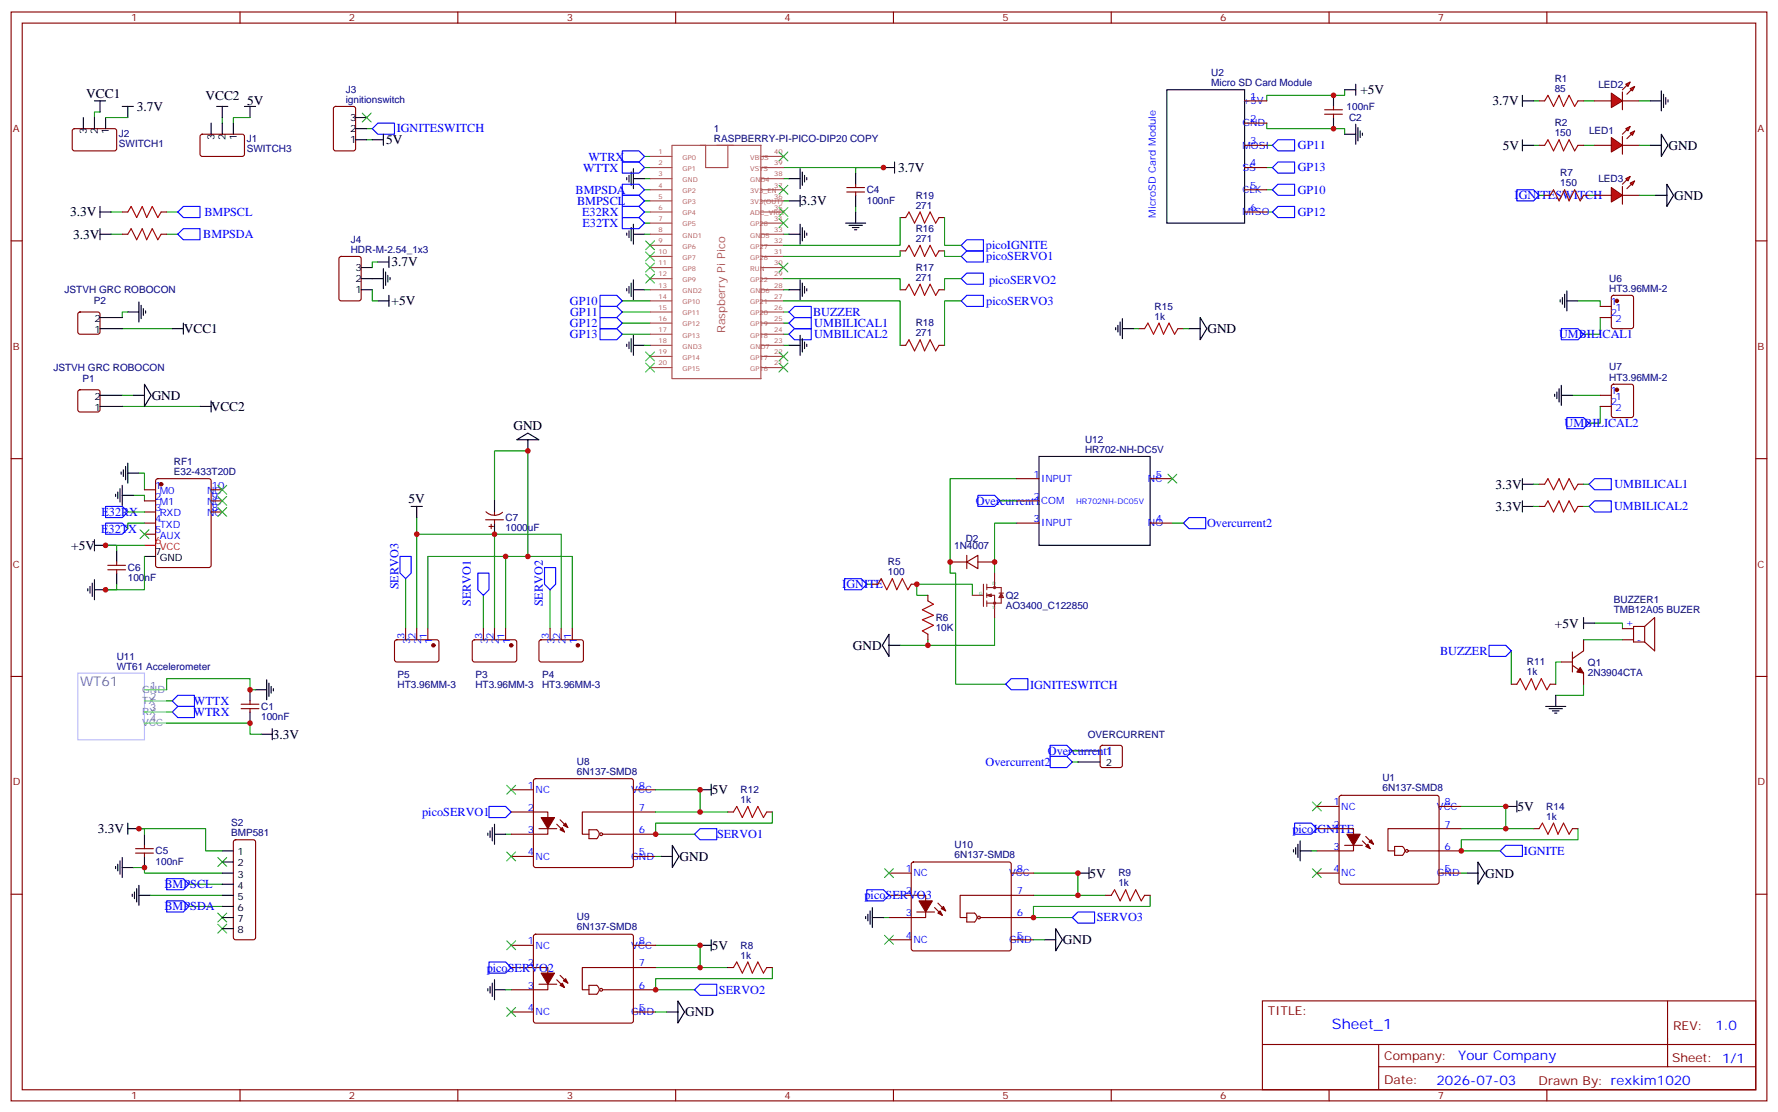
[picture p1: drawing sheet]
<svg xmlns="http://www.w3.org/2000/svg" width="564mm" height="353mm" viewBox="0 0 564 353" stroke-linecap="round" stroke-linejoin="round" font-family="sans-serif">
<g fill="none" stroke="#870000" stroke-width=".35">
<path d="M3.5 3.8h557.4v345.7h-557.4zM7.1 7.3h550.3v338.7h-550.3zM76.2 3.8v3.5M145.3 3.8v3.5M214.5 3.8v3.5M283.6 3.8v3.5M352.8 3.8v3.5M421.9 3.8v3.5M491.1 3.8v3.5M420.5 36.3h5.7M420.5 34.9h5.7M423.3 33.8v1.1"/>
<path d="M423.3 36.3v1M488.6 32h1.8M500.9 32h1.8M268.8 59.5h5.7M271.6 58.5v1M3.5 76.5h3.6M268.8 61h5.7M271.6 61v1M557.4 76.5h3.5M508 97.3h3.5M511.8 94l.4-.2h5.7l.6 .4 .1 9.4-.5 .7-5.9 .1-.6-.5-.1-9.4zM508 100.8h3.5"/>
<path d="M508 125.5h3.5M508 129h3.5M511.8 122.2l.4-.2h5.7l.6 .4 .1 9.5-.5 .6-5.9 .1-.6-.5-.1-9.4zM3.5 145.6h3.6M557.4 145.6h3.5M34.2 179.5h5.7M37 178.4v1.1M154.2 165h5.6M154.3 162.5a3.8 3.8 0 0 0 5.2 .1M155.2 167.1h1.4M155.9 166.4v1.5M157 162.6v1"/>
<path d="M157 165v1.1M301.6 178.4h5.3M306.9 178.4l3.5-2.1v4.3zM306.9 176.3v4.3M310.4 178.4h5.3M34.2 180.9h5.7M37 180.9v1.1M3.5 214.8h3.6M557.4 214.8h3.5M162.3 257.8h11.6v7.1h-11.6M162.3 250.8h7M169.6 247.4l.4-.2h30.4l.5 .2 .2 .5v26.8l-.3 .5-.4 .2h-30.4l-.5-.2-.2-.5v-26.8z"/>
<path d="M201.1 250.8h7M208.1 257.8h-23.2v7.1h2.1M162.3 271.9h7M171.1 263.1h5.6M176.7 261.7l2.5 2.5M177.8 260.3l2.5 2.4M187 263.5h2.4a1.68 1.68 0 0 1 0 2.8h-2.4zM191.2 264.9h16.9M201.1 271.9h7M3.5 283.9h3.6M557.4 283.9h3.5M400.8 317.8h156.6v28.2h-156.6z"/>
<path d="M529.4 317.8v20.9M400.8 331.6h156.5M437.7 338.7h119.6M437.7 331.6v14.1M76.2 346v3.5M145.3 346v3.5M214.5 346v3.5M283.6 346v3.5M352.8 346v3.5M421.9 346v3.5M491.1 346v3.5"/>
<circle cx="190.9" cy="264.9" r=".44"/>
</g>
<path d="M481.5 60.3h5.3l1.8 1.7-1.8 1.8h-5.3zM305.2 95.5l1.7-1.7h5.3v3.5h-5.3zM495.7 104.4h5.2l1.8 1.7-1.8 1.8h-5.2zM497.4 132.6h5.3l1.8 1.7-1.8 1.8h-5.3zM155.2 256h5.3l1.8 1.8-1.8 1.8h-5.3zM220.5 264.9l1.7-1.8h5.3v3.5h-5.3z" fill="none" stroke="#00f" stroke-width=".35"/>
<g fill="none" stroke="#000" stroke-width=".35">
<path d="M423.3 30.3v3.5M423.3 37.3v3.6M483.3 32h3.5M483.3 30.3v3.5M271.6 55v3.5M199 74v.7M199.7 73.3v2.1M200.4 72.2v4.3M201.1 71.2v6.3M201.1 74.4h3.5M268.5 70.8h6.3M269.5 71.5h4.3"/>
<path d="M270.6 72.2h2.1M271.3 73h.7M271.6 62v3.5M271.6 67.3v3.5M199 91.7v.7M199.7 90.9v2.2M200.4 89.9v4.2M201.1 88.8v6.4M201.1 92h3.5M199 109.3v.7M199.7 108.6v2.1M200.4 107.5v4.3"/>
<path d="M201.1 109.6h3.5M201.1 106.5v6.3M164 139.6l3.6-2.1 3.5 2.1zM167.6 139.6v3.6M157 159v3.6M37 174.9v3.5M157 166.1v3.5M37 182v3.5M222.2 250.8h3.6M225.8 249v3.5M154.9 264.5v.7M155.6 263.8v2.1"/>
<path d="M156.3 262.7v4.3M157 264.9h3.5M157 261.7v6.3M209.9 271.9h3.5M213.4 268.4l2.1 3.5-2.1 3.5z"/>
</g>
<g fill="none" stroke="#008700" stroke-width=".35">
<path d="M31.7 35.6h-1.7v1.7M70.6 37.3v1.8M402.2 39.1v1.8h24.7v1.7M426.9 28.5v1.8h-24.7v1.7M486.8 32h1.8M502.7 32h3.5M116.4 44.4h1.8M116.4 40.9h1.8M204.6 53.2h1.8M204.6 56.7h1.8M204.6 49.7h1.8M248.7 53.2h31.8h-8.9v1.8"/>
<path d="M248.7 56.7h1.8M402.2 53.2h1.7M402.2 46.1h1.7M486.8 46.1h1.8M502.7 46.1h3.5M35.3 67.3h3.5M35.3 74.4h3.5M52.9 67.3h3.5M52.9 74.4h3.5M204.6 60.3h1.8M204.6 67.3h1.8M204.6 63.8h1.8"/>
<path d="M204.6 70.8h1.8M248.7 63.8h1.8M248.7 74.4h1.8M271.6 65.5v1.8M402.2 60.3h1.7M402.2 67.3h1.7M488.6 62h1.8M504.5 62h1.7M520.3 62h5.3M40.6 99.1h-1.8v1.7M248.7 92h1.8M248.7 99.1h1.8"/>
<path d="M500.9 95.5h7.1v1.8M38.8 104.4h15.9M248.7 109.6h1.8M248.7 106.1h1.8M248.7 102.6h1.8M508 100.8v5.3h-5.3M38.8 129h24.7M499.2 125.5h8.8M508 129v5.3h-3.5M42.3 157.3h3.6v1.7M44.1 150.2h1.8v5.3M157 159v-15.8h10.6v33.5h14.1v22.9"/>
<path d="M33.5 173.1h3.5v1.8M132.3 164.3v5.3M157 169.6h-24.7v30M160.5 176.7h-24.7v22.9M167.6 176.7h-7.1v22.9M37 185.5v1.8h-3.5M157 199.6v-30h21.2v30M275.2 185.5h1.7M291 185.5v3.5h3.6M506.2 197.8h8.9v1.8M294.6 203.1v1.8M479.8 206.7v10.5"/>
<path d="M495.7 210.2h-1.8v7M502.7 217.2v3.6h-8.8M160.5 264.9h1.8"/>
</g>
<g fill="#870000" stroke="#870000" stroke-width=".35">
<path d="M171.8 259.6h4.2l-2.1 3.5z"/>
<path d="M178.9 262l.7-.7 .7 1.4z"/>
<path d="M177.8 263.5l.7-.8 .7 1.5z"/>
<circle cx="513.3" cy="123.8" r=".53"/>
<circle cx="513.3" cy="95.5" r=".53"/>
</g>
<path d="M490.4 32l1-1.7 1.8 3.5 1.7-3.5 1.5 3.5 1.7-3.5 1.8 3.5 1-1.8" fill="none" stroke="#a10000" stroke-width=".35"/>
<g fill="#f00" stroke="#870000" stroke-width=".35">
<path d="M511.5 29.6l3.6 2.4-3.6 2.1z"/>
<path d="M515.1 29.2v5.7z"/>
</g>
<g fill="#870000" stroke="#870000" stroke-width=".35">
<path d="M515.1 28.5l1.4-1.4z"/>
<path d="M516.5 29.9l1.4-1.4z"/>
</g>
<g fill="#f00" stroke="#870000" stroke-width=".35">
<path d="M516.1 26.7l1.4-.7-.7 1.4z"/>
<path d="M517.5 28.2l1.4-.8-.7 1.5z"/>
</g>
<path d="M506.2 32h5.3M515.1 32h5.2M488.6 46.1h1.8M500.9 46.1h1.8" fill="none" stroke="#870000" stroke-width=".35"/>
<path d="M490.4 46.1l1-1.7 1.8 3.5 1.7-3.5 1.5 3.5 1.7-3.5 1.8 3.5 1-1.8" fill="none" stroke="#a10000" stroke-width=".35"/>
<path d="M483.3 46.1h3.5M483.3 44.4v3.5" fill="none" stroke="#000" stroke-width=".35"/>
<g fill="#f00" stroke="#870000" stroke-width=".35">
<path d="M511.5 43.7l3.6 2.4-3.6 2.2z"/>
<path d="M515.1 43.3v5.7z"/>
</g>
<g fill="#870000" stroke="#870000" stroke-width=".35">
<path d="M516.5 41.2l-1.4 1.4z"/>
<path d="M516.5 44l1.4-1.4z"/>
</g>
<g fill="#f00" stroke="#870000" stroke-width=".35">
<path d="M516.1 40.9l1.4-.8-.7 1.5z"/>
<path d="M517.5 42.3l1.4-.7-.7 1.4z"/>
</g>
<g fill="none" stroke="#870000" stroke-width=".35">
<path d="M106.1 34l.4-.2h5.7l.6 .4 .1 13-.5 .7h-5.9l-.6-.5-.1-12.9zM395.1 32h7.1M395.1 39.1h7.1M23.2 41.1l.4-.2h13l.4 .7v5.9l-.7 .4-12.9-.1-.5-.6v-5.6zM63.7 42.8l.5-.2 13 .1 .4 .6-.1 5.9-.6 .5-13-.1-.4-.6v-5.7zM395.1 46.1h7.1M395.1 53.2h7.1M506.2 46.1h5.3M515.1 46.1h5.2M38.8 74.4h1.8M38.8 67.3h1.8M51.2 74.4h1.7"/>
<path d="M51.2 67.3h1.7M395.1 67.3h7.1M395.1 60.3h7.1M490.4 62h1.7M502.7 62h1.8M24.9 99.3l.5-.2h5.6l.5 .2 .2 .5v5.6l-.2 .5-.5 .2h-5.6l-.5-.2-.2-.5v-5.6zM24.9 124l.5-.2h5.6l.5 .2 .2 .5v5.6l-.2 .5-.5 .2h-5.6l-.5-.2-.2-.5v-5.6zM45.9 155.5h3.5M45.9 159h3.5M49.6 152.2l.5-.2h16.2l.7 .4v27.1l-.4 .6-16.5 .1-.7-.5v-27zM67 155.5h3.6M67 159h3.6"/>
<path d="M45.9 162.6h3.5M45.9 166.1h3.5M45.9 169.6h3.5M67 162.6h3.6M276.9 185.5h1.8M289.3 185.5h1.7M294.6 189v1.8M294.6 201.4v1.7"/>
</g>
<g fill="none" stroke="#00f" stroke-width=".35">
<path d="M118.2 40.9l1.7-1.8h5.3v3.5h-5.3zM197.6 47.9h5.2l1.8 1.8-1.8 1.7h-5.2zM197.6 51.4h5.2l1.8 1.8-1.8 1.8h-5.2zM197.6 58.5h5.2l1.8 1.8-1.8 1.7h-5.2zM405.7 44.4h5.3v3.5h-5.3l-1.8-1.8zM405.7 51.4h5.3v3.6h-5.3l-1.8-1.8zM56.4 67.3l1.8-1.8h5.3v3.6h-5.3zM58.2 72.6h5.3v3.5h-5.3l-1.8-1.7zM197.6 62h5.2l1.8 1.8-1.8 1.7h-5.2zM197.6 65.5h5.2l1.8 1.8-1.8 1.8h-5.2zM197.6 69.1h5.2l1.8 1.7-1.8 1.8h-5.2zM306.9 76.1h5.3v3.6h-5.3l-1.7-1.8z"/>
<path d="M306.9 79.7h5.3v3.5h-5.3l-1.7-1.8zM403.9 67.3l1.8-1.8h5.3v3.6h-5.3zM403.9 60.3l1.8-1.8h5.3v3.5h-5.3zM190.5 93.8h5.3l1.8 1.7-1.8 1.8h-5.3zM190.5 97.3h5.3l1.8 1.8-1.8 1.7h-5.3zM250.5 99.1l1.7-1.8h5.3v3.5h-5.3zM190.5 100.8h5.3l1.8 1.8-1.8 1.8h-5.3zM190.5 104.4h5.3l1.8 1.7-1.8 1.8h-5.3zM250.5 106.1l1.7-1.7h5.3v3.5h-5.3zM250.5 102.6l1.7-1.8h5.3v3.6h-5.3zM310.4 157.3h5.3l1.8 1.7-1.8 1.8h-5.3zM33.5 160.8h5.3l1.8 1.8-1.8 1.7h-5.3z"/>
<path d="M33.5 166.1h5.3l1.8 1.8-1.8 1.7h-5.3zM127 176.7h3.5v5.3l-1.7 1.7-1.8-1.7zM377.5 164.3h5.3v3.6h-5.3l-1.8-1.8zM151.7 182h3.5v5.3l-1.7 1.7-1.8-1.7zM172.9 180.2h3.5v5.3l-1.8 1.8-1.7-1.8zM268.1 183.7h5.3l1.8 1.8-1.8 1.8h-5.3zM319.3 217.2l1.7-1.7h5.3v3.5h-5.3z"/>
</g>
<g fill="none" stroke="#008700" stroke-width=".35">
<path d="M33.5 37.3h7.1M79.4 37.3h-5.3v1.8M197.6 95.5h8.8M197.6 99.1h8.8M197.6 102.6h8.8M197.6 106.1h8.8M322.8 152h-21.2v30h1.8v35.2h15.9M33.5 173.1h12.4M40.6 162.6h5.3M45.9 176.7v10.6h-12.4M45.9 166.1h-5.3v1.8M322.8 166.1h-7.1v15.9"/>
<path d="M128.8 183.7v15.9M153.5 189v10.6M174.6 187.3v12.3M291 185.5h17.7v3.5M315.7 196.1v8.8h-29.9"/>
</g>
<g fill="none" stroke="#000" stroke-width=".35">
<path d="M26.5 37.3v3.6M30 32h3.5M30 37.3v3.6M31.7 32v3.6M33.5 37.3v3.6M38.8 33.8h3.5M40.6 33.8v3.5M67 39.1v3.5M68.8 33.8h3.5M70.6 33.8v3.5M70.6 39.1v3.5M74.1 39.1v3.5"/>
<path d="M77.6 33.8h3.5M79.4 33.8v3.5M112.9 37.3h3.5M370.4 28.5h24.7v42.3h-24.7zM426.9 28.5h3.5M430.4 26.7v3.6M112.9 44.4h3.5M112.9 40.9h3.5M199 56.4v.7M199.7 55.7v2.1M200.4 54.6v4.2M201.1 56.7h3.5"/>
<path d="M201.1 53.6v6.3M250.5 56.7h3.5M254 53.6v6.3M254.7 54.6v4.2M255.4 55.7v2.1M256.1 56.4v.7M280.5 53.2h3.5M284 51.4v3.6M31.7 65.5v3.6M31.7 72.6v3.5M31.7 74.4h3.6M31.7 67.3h3.6"/>
<path d="M250.5 74.4h3.5M250.5 63.8h3.5M254 62v3.5M254 71.2v6.3M254.7 72.2v4.3M255.4 73.3v2.1M256.1 74v.7M40.6 99.1h3.5M44.1 95.9v6.3M44.8 96.9v4.3M45.5 98v2.1M46.2 98.7v.7"/>
<path d="M250.5 92h3.5M254 88.8v6.4M254.7 89.9v4.2M255.4 90.9v2.2M256.1 91.7v.7M31.7 104.4h7.1M31.7 100.8h7.1M54.7 104.4h3.5M58.2 102.6v3.5M250.5 109.6h3.5M254 106.5v6.3M254.7 107.5v4.3"/>
<path d="M255.4 108.6v2.1M256.1 109.3v.7M31.7 129h7.1M31.7 125.5h7.1M63.5 129h3.5M67 127.3v3.5M36.7 156.9v.7M37.4 156.2v2.1M38.1 155.2v4.2M38.5 149.9v.7M38.8 157.3h3.5M38.8 154.1v6.3"/>
<path d="M39.2 149.2v2.1M39.9 148.1v4.2M40.6 147v6.4M40.6 150.2h3.5M30 171.4v3.5M30 173.1h3.5M45.9 176.7h3.5M130.5 160.8h3.6M132.3 160.8v3.5M27.9 186.9v.7M28.6 186.2v2.1M29.3 185.1v4.3"/>
<path d="M30 184.1v6.3M30 187.3h3.5"/>
</g>
<circle cx="51.2" cy="153.7" r=".53" fill="#870000" stroke="#870000" stroke-width=".35"/>
<path d="M45.9 173.1h3.5" fill="none" stroke="#f00" stroke-width=".35"/>
<g fill="none" stroke="#a64a4a" stroke-width=".35">
<path d="M206.4 49.7h6.9M206.4 53.2h6.9M206.4 56.7h6.9M213.3 46.1v74.1M213.4 46.1h28.3M224 46.1v7.1h7.1v-7.1M241.5 46.1v74.1M241.8 49.7h6.9M241.8 53.2h6.9M241.8 56.7h6.9M206.4 60.3h6.9M206.4 63.8h6.9"/>
<path d="M206.4 67.3h6.9M206.4 70.8h6.9M206.4 77.9h6.9M206.4 74.4h6.9M241.8 60.3h6.9M241.8 63.8h6.9M241.8 67.3h6.9M241.8 70.8h6.9M241.8 77.9h6.9M241.8 74.4h6.9M206.4 81.4h6.9M206.4 84.9h6.9"/>
<path d="M206.4 88.5h6.9M206.4 92h6.9M206.4 95.5h6.9M206.4 99.1h6.9M241.8 81.4h6.9M241.8 84.9h6.9M241.8 88.5h6.9M241.8 92h6.9M241.8 95.5h6.9M241.8 99.1h6.9M206.4 102.6h6.9M206.4 106.1h6.9"/>
<path d="M206.4 109.6h6.9M206.4 113.2h6.9M206.4 116.7h6.9M241.8 102.6h6.9M241.8 106.1h6.9M241.8 109.6h6.9M241.8 113.2h6.9M241.8 116.7h6.9M213.4 120.2h28.3"/>
</g>
<path d="M40.6 74.4l1-1.8 1.8 3.5 1.8-3.5 1.4 3.5 1.7-3.5 1.8 3.5 1.1-1.7M40.6 67.3l1-1.8 1.8 3.6 1.8-3.6 1.4 3.6 1.7-3.6 1.8 3.6 1.1-1.8M492.1 62l1.1-1.7 1.7 3.5 1.8-3.5 1.4 3.5 1.8-3.5 1.7 3.5 1.1-1.8M278.7 185.5l1.1-1.8 1.7 3.6 1.8-3.6 1.4 3.6 1.8-3.6 1.7 3.6 1.1-1.8M294.6 190.8l1.7 1-3.5 1.8 3.5 1.8-3.5 1.4 3.5 1.7-3.5 1.8 1.8 1.1" fill="none" stroke="#a10000" stroke-width=".35"/>
<g fill="none" stroke="#8c2424" stroke-width=".35">
<path d="M308.7 189h3.5M312.2 185.5v7M313.3 186.5h4.6v2.5M313.3 189h2.4v7.1M313.3 185.5v1.8M313.3 188.3v1.4M313.3 190.8v1.7M313.3 189l1.4 .4M314 189l.7 .4M314.7 188.7l-1.4 .3M314.7 188.7v.7M314.7 188.7l-1.1 .3 1.1 .4"/>
<path d="M315.7 182v4.5M317.1 188.3h1.5M317.9 189.4v2.1h-4.6M317.9 188.3l.7 1.4h-1.5zM317.9 189l.3 .7M317.9 189l-.4 .7M317.9 189l.3 .4M317.9 189l-.4 .4"/>
<circle cx="315.7" cy="186.5" r=".35"/>
<circle cx="315.7" cy="191.5" r=".35"/>
</g>
<g fill="#f00" stroke="#870000" stroke-width=".35">
<path d="M511.5 59.5l3.6 2.5-3.6 2.1z"/>
<path d="M515.1 59.2v5.6z"/>
</g>
<g fill="#870000" stroke="#870000" stroke-width=".35">
<path d="M516.5 57.1l-1.4 1.4z"/>
<path d="M516.5 59.9l1.4-1.4z"/>
</g>
<g fill="#f00" stroke="#870000" stroke-width=".35">
<path d="M516.1 56.7l1.4-.7-.7 1.4z"/>
<path d="M517.5 58.1l1.4-.7-.7 1.4z"/>
</g>
<g fill="none" stroke="#870000" stroke-width=".35">
<path d="M285.8 79.7h1.7M285.8 69.1h1.7M298.1 79.7h1.8M298.1 69.1h1.8M506.2 62h5.3M515.1 62h5.2M107.8 81.6l.5-.2h5.6l.7 .5 .1 12.9-.5 .7h-5.9l-.6-.4-.1-13zM285.8 92h1.7M298.1 92h1.8M285.8 109.6h1.7M298.1 109.6h1.8M361.6 104.4h1.8"/>
<path d="M373.9 104.4h1.8M322.8 152h7M322.8 159h7M365.1 152h7.1M488.6 153.7h1.8M500.9 153.7h1.8M322.8 166.1h7M365.1 166.1h7.1M488.6 160.8h1.8M500.9 160.8h1.8M128.8 199.6v3.5M132.3 199.6v3.5"/>
<path d="M135.8 199.6v3.5M153.5 199.6v3.5M157 199.6v3.5M160.5 199.6v3.5M174.6 199.6v3.5M178.2 199.6v3.5M181.7 199.6v3.5M515.1 199.6h3.5M522.1 198.9l3.2-2.8v10.6l-3.2-2.9M522.1 198.9v4.9M522.1 198.9h-3.5v4.9h3.5M125.5 203.3l.4-.2 13 .1 .4 .6v6l-.7 .4-12.9-.1-.5-.6v-5.7z"/>
<path d="M150.2 203.3l.4-.2 13 .1 .4 .6v6l-.7 .4-12.9-.1-.5-.6v-5.7zM171.3 203.3l.5-.2 13 .1 .4 .6-.1 6-.6 .4-13-.1-.4-.6v-5.7zM479.8 217.2h1.7M492.1 217.2h1.8M495.7 210.2h3.5M499.2 211.2l3.5 2.5v3.5M499.2 207v6.4M502.7 203.1v3.6l-3.5 2.4M515.1 203.1h3.5M76.6 225h5.6M76.6 223.6h5.6M79.4 222.5v1.1"/>
<path d="M79.4 225v1.1M349.5 236.8l.5-.2h5.6l.5 .2 .2 .5v5.7l-.2 .5-.5 .2h-5.6l-.5-.2-.3-.5v-5.7zM231.1 257.8h1.7M243.4 257.8h1.8M418 256h7.1M425.3 252.7l.5-.2h30.3l.5 .2 .2 .5v26.8l-.2 .5-.5 .2h-30.3l-.5-.2-.2-.5v-26.8zM456.8 256h7.1M43 270.9h5.7M43 269.5h5.7M45.9 268.4v1.1M45.9 270.9v1M74.3 266.8l.5-.2h5.6l.5 .2 .2 .5v30.4l-.2 .5-.5 .2h-5.6l-.5-.3-.2-.4v-30.4z"/>
<path d="M282.2 277.2h7.1M289.5 273.9l.5-.2h30.3l.5 .2 .2 .5v26.8l-.2 .5-.5 .2h-30.3l-.5-.2-.2-.5v-26.8zM321 277.2h7.1M418 263.1h11.7v7.1h-11.7M418 277.2h7.1M426.9 268.4h5.6M432.5 267l2.5 2.5M433.6 265.6l2.4 2.4M442.7 268.7h2.5a1.68 1.68 0 0 1 0 2.9h-2.5zM447 270.2h16.9M456.8 277.2h7.1M463.9 263.1h-23.3v7.1h2.1"/>
<path d="M486.8 263.1h1.8M499.2 263.1h1.7M169.6 296.8l.4-.2h30.4l.5 .2 .2 .5v26.8l-.3 .5-.4 .2h-30.4l-.5-.2-.2-.5v-26.8zM282.2 284.3h11.7v7h-11.7M282.2 298.4h7.1M291 289.6h5.7M296.7 288.1l2.5 2.5M297.7 286.7l2.5 2.5M306.9 289.9h2.5a1.68 1.68 0 0 1 0 2.8h-2.5zM311.1 291.3h17M321 298.4h7.1M328.1 284.3h-23.3v7h2.1"/>
<path d="M351 284.3h1.8M363.4 284.3h1.7M162.3 307.2h11.6v7.1h-11.6M162.3 300.1h7M171.1 312.5h5.6M176.7 311.1l2.5 2.4M177.8 309.7l2.5 2.4M187 312.8h2.4a1.68 1.68 0 0 1 0 2.9h-2.4zM191.2 314.3h16.9M201.1 300.1h7M208.1 307.2h-23.2v7.1h2.1M231.1 307.2h1.7"/>
<path d="M243.4 307.2h1.8M162.3 321.3h7M201.1 321.3h7"/>
<circle cx="446.6" cy="270.2" r=".44"/>
<circle cx="310.8" cy="291.3" r=".44"/>
<circle cx="190.9" cy="314.3" r=".44"/>
</g>
<g fill="none" stroke="#000" stroke-width=".35">
<path d="M430.4 39.4v6.4M523.9 32h3.5M527.4 28.9v6.3M528.1 29.9v4.2M528.8 31v2.1M529.5 31.7v.7M118.2 44.4h3.5M121.7 42.6v3.5M426.9 42.6h3.5M431.1 40.5v4.2M431.8 41.6v2.1M432.5 42.3v.7"/>
<path d="M523.9 46.1h3.5M527.4 42.6l2.1 3.5-2.1 3.6zM529.2 58.5l2.1 3.5-2.1 3.5zM525.6 62h3.6M114.7 84.9h3.5M114.7 92h3.5M114.7 88.5h7M119.9 95.5h3.6M119.9 83.2h3.6M121.7 85.3v6.4M122.4 86.4v4.2M123.1 87.4v2.1"/>
<path d="M123.5 81.4v3.5M123.5 93.8v3.5M123.8 88.1v.7M495.3 95.2v.7M496 94.5v2.1M496.7 93.4v4.2M497.4 95.5h3.5M497.4 92.4v6.3M354.2 104v.7M354.9 103.3v2.1M355.6 102.2v4.3M356.3 104.4h3.5"/>
<path d="M356.3 101.2v6.3M377.5 104.4h3.5M381 100.8l2.1 3.6-2.1 3.5zM42.3 125.5h3.6M45.9 122l2.1 3.5-2.1 3.5zM493.5 125.2v.7M494.2 124.5v2.1M494.9 123.4v4.2M495.7 125.5h3.5M495.7 122.3v6.4M329.8 144.9h35.3v28.2h-35.3zM483.3 153.7h3.5"/>
<path d="M483.3 152v3.5M483.3 159v3.6M483.3 160.8h3.5M502.7 197.8h3.5M502.7 196.1v3.5M79.4 219v3.5M81.1 219h3.6M84.7 215.8v6.4M85.4 216.9v4.2M86.1 217.9v2.2M86.8 218.7v.7M282.2 201.4v7l-2.1-3.5z"/>
<path d="M282.2 204.9h3.6M79.4 226.1v3.5M82.9 233.1h3.5M86.4 231.4v3.5M342.2 238.4h7M490.7 224.3h6.4M491.8 225h4.2M492.8 225.7h2.1M493.5 226.4h.7M493.9 220.8v3.5M342.2 241.9h7M478 256h3.5"/>
<path d="M481.5 254.3v3.5M36.7 275.1v.7M37.4 274.4v2.1M38.1 273.3v4.3M38.8 275.4h3.5M38.8 272.3v6.3M40.6 263.1h3.5M40.6 261.3v3.6M45.9 264.9v3.5M45.9 271.9v3.5M70.6 277.2h3.5M70.6 270.2h3.5"/>
<path d="M70.6 273.7h3.5M342.2 277.2h3.5M345.7 275.4v3.6M410.6 269.8v.7M411.3 269.1v2.1M412 268v4.3M412.7 270.2h3.6M412.7 267v6.3M465.7 277.2h3.5M469.2 273.7l2.1 3.5-2.1 3.5zM42 283.9v.7M42.7 283.2v2.1"/>
<path d="M43.4 282.2v4.2M44.1 284.3h3.5M44.1 281.1v6.3M70.6 284.3h3.5M70.6 280.7h3.5M70.6 287.8h3.5M70.6 291.3h3.5M70.6 294.9h3.5M225.8 298.4v3.5M274.8 291v.7M275.5 290.3v2.1M276.2 289.2v4.2"/>
<path d="M276.9 291.3h3.6M276.9 288.1v6.4M331.6 298.4h3.5M335.1 294.9l2.2 3.5-2.2 3.5zM154.9 313.9v.7M155.6 313.2v2.1M156.3 312.1v4.3M157 314.3h3.5M157 311.1v6.3M215.2 317.8l2.1 3.5-2.1 3.5zM222.2 300.1h3.6M211.7 321.3h3.5"/>
</g>
<g fill="#870000" stroke="#870000" stroke-width=".35">
<path d="M501.6 211.9l1.1 1.8-2.1-.3z"/>
<path d="M171.8 309h4.2l-2.1 3.5z"/>
<path d="M178.9 311.4l.7-.7 .7 1.4z"/>
<path d="M177.8 312.8l.7-.7 .7 1.4z"/>
<path d="M291.7 286h4.3l-2.1 3.6z"/>
<path d="M298.8 288.5l.7-.7 .7 1.4z"/>
<path d="M297.7 289.9l.7-.7 .8 1.4z"/>
<path d="M427.6 264.9h4.2l-2.1 3.5z"/>
<path d="M435.3 266.6l.7 1.4-1.4-.7z"/>
<path d="M433.6 268.7l.7-.7 .7 1.5z"/>
<circle cx="162.3" cy="204.9" r=".53"/>
<circle cx="183.4" cy="204.9" r=".53"/>
<circle cx="137.6" cy="204.9" r=".53"/>
</g>
<g fill="none" stroke="#008700" stroke-width=".35">
<path d="M520.3 32h3.6M520.3 46.1h3.6M204.6 74.4h1.8M285.8 79.7v1.7h-37.1M285.8 69.1v8.8h-37.1M299.9 79.7v1.7h5.3M299.9 69.1v8.8h5.3M118.2 92v3.5h1.7M119.9 83.2h-1.7v1.7M204.6 92h1.8M248.7 88.5h37.1v3.5M248.7 95.5h37.1v14.1"/>
<path d="M305.2 88.5h-5.3v3.5M305.2 95.5h-5.3v14.1M204.6 109.6h1.8M359.8 104.4h1.8M375.7 104.4h1.8M38.8 125.5h3.5M317.5 159h5.3M486.8 153.7h1.8M502.7 153.7h1.8M372.2 166.1h3.5M486.8 160.8h1.8M502.7 160.8h1.8"/>
<path d="M52.9 219v-3.5h26.5v3.5h1.7M502.7 203.1h12.4M52.9 229.6h26.5v3.5h3.5M52.9 222.5h1.8M52.9 226.1h1.8M340.4 238.4h1.8M208.1 250.8h14.1v7h-14.1M222.2 257.8h8.9M245.2 257.8v3.5h-37.1v3.6h12.4M340.4 241.9h1.8M463.9 256h14.1v7.1h-14.1M42.3 275.4h3.6v1.8h24.7"/>
<path d="M45.9 264.9v-1.8h-1.8h21.2v7.1h5.3M208.1 271.9h1.8M328.1 277.2h14.1v7.1h-14.1M416.3 270.2h1.7M463.9 277.2h1.8M478 263.1h8.8M500.9 263.1v3.5h-37v3.6h12.3M47.6 284.3h23M60 287.8h10.6M60 280.7h10.6M280.5 291.3h1.7M328.1 298.4h3.5"/>
<path d="M342.2 284.3h8.8M365.1 284.3v3.5h-37v3.5h12.3M160.5 314.3h1.8M208.1 300.1h14.1v7.1h-14.1M222.2 307.2h8.9M245.2 307.2v3.5h-37.1v3.6h12.4M208.1 321.3h3.6"/>
</g>
<path d="M287.5 79.7l1.1-1.8 1.7 3.5 1.8-3.5 1.4 3.5 1.8-3.5 1.7 3.5 1.1-1.7M287.5 69.1l1.1-1.8 1.7 3.5 1.8-3.5 1.4 3.5 1.8-3.5 1.7 3.5 1.1-1.7M287.5 92l1.1-1.8 1.7 3.6 1.8-3.6 1.4 3.6 1.8-3.6 1.7 3.6 1.1-1.8M287.5 109.6l1.1-1.7 1.7 3.5 1.8-3.5 1.4 3.5 1.8-3.5 1.7 3.5 1.1-1.8M363.4 104.4l1-1.8 1.8 3.5 1.7-3.5 1.5 3.5 1.7-3.5 1.8 3.5 1-1.7M490.4 153.7l1-1.7 1.8 3.5 1.7-3.5 1.5 3.5 1.7-3.5 1.8 3.5 1-1.8M490.4 160.8l1-1.8 1.8 3.6 1.7-3.6 1.5 3.6 1.7-3.6 1.8 3.6 1-1.8M481.5 217.2l1.1-1.7 1.8 3.5 1.7-3.5 1.4 3.5 1.8-3.5 1.8 3.5 1-1.8M232.8 257.8l1.1-1.8 1.8 3.6 1.7-3.6 1.4 3.6 1.8-3.6 1.8 3.6 1-1.8M488.6 263.1l1.1-1.8 1.7 3.6 1.8-3.6 1.4 3.6 1.8-3.6 1.7 3.6 1.1-1.8M352.8 284.3l1-1.8 1.8 3.5 1.8-3.5 1.4 3.5 1.7-3.5 1.8 3.5 1.1-1.7M232.8 307.2l1.1-1.8 1.8 3.6 1.7-3.6 1.4 3.6 1.8-3.6 1.8 3.6 1-1.8" fill="none" stroke="#a10000" stroke-width=".35"/>
<g fill="none" stroke="#00f" stroke-width=".35">
<path d="M305.2 88.5l1.7-1.8h5.3v3.5h-5.3zM504.5 153.7l1.7-1.7h5.3v3.5h-5.3zM504.5 160.8l1.7-1.8h5.3v3.6h-5.3zM472.7 204.9h5.3l1.8 1.8-1.8 1.7h-5.3zM54.7 226.1l1.7-1.8h5.3v3.5h-5.3zM54.7 222.5l1.7-1.7h5.3v3.5h-5.3zM333.4 236.6h5.3l1.7 1.8-1.7 1.8h-5.3zM333.4 240.2h5.3l1.7 1.7-1.7 1.8h-5.3zM52.9 279h5.3l1.8 1.7-1.8 1.8h-5.3zM411 261.3h5.3l1.7 1.8-1.7 1.8h-5.3zM476.2 270.2l1.8-1.8h5.3v3.5h-5.3zM52.9 286h5.3l1.8 1.8-1.8 1.8h-5.3z"/>
<path d="M275.2 282.5h5.3l1.7 1.8-1.7 1.7h-5.3zM342.2 289.6h5.3v3.5h-5.3l-1.8-1.8zM155.2 305.4h5.3l1.8 1.8-1.8 1.8h-5.3zM222.2 312.5h5.3v3.5h-5.3l-1.7-1.7z"/>
</g>
<g fill="none" stroke="#3c3" stroke-width=".35">
<path d="M115 35.9l2.8 2.8M117.8 35.9l-2.8 2.8M247.3 48.3l2.8 2.8M247.3 58.8l2.8 2.9M250.1 48.3l-2.8 2.8M250.1 58.8l-2.8 2.9M205 76.5l2.8 2.8M207.8 76.5l-2.8 2.8M247.3 69.4l2.8 2.8M247.3 65.9l2.8 2.8M250.1 69.4l-2.8 2.8M250.1 65.9l-2.8 2.8"/>
<path d="M205 83.5l2.8 2.9M205 87.1l2.8 2.8M205 80l2.8 2.8M207.8 83.5l-2.8 2.9M207.8 87.1l-2.8 2.8M207.8 80l-2.8 2.8M247.3 83.5l2.8 2.9M250.1 83.5l-2.8 2.9M205 111.8l2.8 2.8M205 115.3l2.8 2.8M207.8 111.8l-2.8 2.8M207.8 115.3l-2.8 2.8"/>
<path d="M247.3 111.8l2.8 2.8M247.3 115.3l2.8 2.8M250.1 111.8l-2.8 2.8M250.1 115.3l-2.8 2.8M69.1 157.6l2.9 2.8M69.1 154.1l2.9 2.8M72 157.6l-2.9 2.8M72 154.1l-2.9 2.8M370.8 150.6l2.8 2.8M373.6 150.6l-2.8 2.8M44.4 168.2l2.9 2.8M47.3 168.2l-2.9 2.8"/>
<path d="M69.1 161.1l2.9 2.9M72 161.1l-2.9 2.9M160.9 249.3l2.8 2.9M163.7 249.3l-2.8 2.9M416.6 254.6l2.9 2.9M419.5 254.6l-2.9 2.9M69.1 272.3l2.9 2.8M72 272.3l-2.9 2.8M160.9 270.5l2.8 2.8M163.7 270.5l-2.8 2.8M280.8 275.8l2.8 2.8M283.6 275.8l-2.8 2.8"/>
<path d="M416.6 275.8l2.9 2.8M419.5 275.8l-2.9 2.8M69.1 293.4l2.9 2.9M69.1 289.9l2.9 2.8M72 289.9l-2.9 2.8M72 293.4l-2.9 2.9M160.9 298.7l2.8 2.9M163.7 298.7l-2.8 2.9M280.8 297l2.8 2.8M283.6 297l-2.8 2.8M160.9 319.9l2.8 2.8M163.7 319.9l-2.8 2.8"/>
</g>
<path d="M24.7 213.7h21.2v21.2h-21.2z" fill="none" stroke="#8ce8fc" stroke-width=".35"/>
<path d="M45.9 219h7M45.9 229.6h7M45.9 226.1h7M45.9 222.5h7" fill="none" stroke="#4ffa78" stroke-width=".35"/>
<g fill="#c00">
<circle cx="167.6" cy="143.2" r=".88"/>
<circle cx="132.3" cy="169.6" r=".88"/>
<circle cx="157" cy="169.6" r=".88"/>
<circle cx="160.5" cy="176.7" r=".88"/>
<circle cx="167.6" cy="176.7" r=".88"/>
<circle cx="423.3" cy="30.3" r=".88"/>
<circle cx="423.3" cy="40.9" r=".88"/>
<circle cx="280.5" cy="53.2" r=".88"/>
<circle cx="291" cy="185.5" r=".88"/>
<circle cx="33.5" cy="173.1" r=".88"/>
<circle cx="33.5" cy="187.3" r=".88"/>
<circle cx="222.3" cy="250.8" r=".88"/>
<circle cx="222.3" cy="257.8" r=".88"/>
<circle cx="208.1" cy="264.9" r=".88"/>
<circle cx="208.1" cy="314.3" r=".88"/>
<circle cx="222.3" cy="307.2" r=".88"/>
<circle cx="222.3" cy="300.1" r=".88"/>
<circle cx="328.1" cy="291.3" r=".88"/>
<circle cx="342.2" cy="284.3" r=".88"/>
<circle cx="342.2" cy="277.2" r=".88"/>
<circle cx="79.4" cy="219" r=".88"/>
<circle cx="294.6" cy="204.9" r=".88"/>
<circle cx="79.4" cy="229.6" r=".88"/>
<circle cx="478" cy="256" r=".88"/>
<circle cx="478" cy="263.1" r=".88"/>
<circle cx="463.9" cy="270.2" r=".88"/>
<circle cx="315.7" cy="178.4" r=".88"/>
<circle cx="301.6" cy="178.4" r=".88"/>
<circle cx="45.9" cy="275.4" r=".88"/>
<circle cx="44.1" cy="263.1" r=".88"/>
</g>
<text font-size="4.6" fill="#00f" x="422.8" y="326.8">Sheet_1</text>
<g font-size="4.2">
<text x="431.9" y="29.9">+5V</text>
<text x="27.4" y="31">VCC1</text>
<text x="43.4" y="35.2">3.7V</text>
<text x="65.2" y="31.7">VCC2</text>
<text x="78.5" y="33.5">5V</text>
<text x="473.8" y="33.4">3.7V</text>
<text x="122.5" y="45.8">5V</text>
<text x="477.1" y="47.5">5V</text>
<text x="529.7" y="47.6">GND</text>
<text x="285.1" y="54.6">3.7V</text>
<text x="254.2" y="65.2">3.3V</text>
<text x="531.5" y="63.4">GND</text>
<text x="22.2" y="68.7">3.3V</text>
<text x="23.2" y="75.8">3.3V</text>
<text x="124.3" y="84.6">3.7V</text>
<text x="124.3" y="96.9">+5V</text>
<text x="58.4" y="105.8">VCC1</text>
<text x="383.3" y="105.8">GND</text>
<text x="48.2" y="126.9">GND</text>
<text x="66.9" y="130.5">VCC2</text>
<text x="163" y="136.4">GND</text>
<text x="474.7" y="155.2">3.3V</text>
<text x="129.7" y="159.7">5V</text>
<text x="474.7" y="162.2">3.3V</text>
<text x="22.6" y="174.6">+5V</text>
<text x="493.6" y="199.3">+5V</text>
<text x="270.8" y="206.3">GND</text>
<text x="86.6" y="234.5">3.3V</text>
<text x="226" y="252.2">5V</text>
<text x="481.7" y="257.5">5V</text>
<text x="31.1" y="264.5">3.3V</text>
<text x="215.7" y="273.3">GND</text>
<text x="345.9" y="278.6">5V</text>
<text x="471.5" y="278.6">GND</text>
<text x="337.4" y="299.8">GND</text>
<text x="226" y="301.6">5V</text>
<text x="217.5" y="322.7">GND</text>
</g>
<text font-size="4.2" fill="#6272a4" x="25.4" y="217.9">WT61</text>
<g font-size="4.2" fill="#00f">
<text x="544.6" y="327">1.0</text>
<text x="462.9" y="336.6">Your Company</text>
<text x="456" y="344.4">2026-07-03</text>
</g>
<g font-size="3.9" fill="#00f">
<text x="125.9" y="42.1">IGNITESWITCH</text>
<text x="412.1" y="47.4">GP11</text>
<text x="186.8" y="51">WTRX</text>
<text x="185.1" y="54.5">WTTX</text>
<text x="412" y="54.4">GP13</text>
<text x="182.7" y="61.6">BMPSDA</text>
<text x="183.2" y="65">BMPSCL</text>
<text x="412" y="61.5">GP10</text>
<text x="480.8" y="63.2">IGNITESWITCH</text>
<text x="64.9" y="68.6">BMPSCL</text>
<text x="184.8" y="68.6">E32RX</text>
<text x="412" y="68.5">GP12</text>
<text x="64.5" y="75.6">BMPSDA</text>
<text x="184.9" y="72.1">E32TX</text>
<text x="313" y="79.1">picoIGNITE</text>
<text x="313.1" y="82.6">picoSERVO1</text>
<text x="314" y="90.2">picoSERVO2</text>
<text x="180.9" y="96.8">GP10</text>
<text x="181" y="100.3">GP11</text>
<text x="258.1" y="100.4">BUZZER</text>
<text x="313.1" y="96.7">picoSERVO3</text>
<text x="180.9" y="103.8">GP12</text>
<text x="180.9" y="107.4">GP13</text>
<text x="258.4" y="107.4">UMBILICAL2</text>
<text x="258.5" y="103.9">UMBILICAL1</text>
<text x="494.9" y="107.4">UMBILICAL1</text>
<text x="496.7" y="135.6">UMBILICAL2</text>
<text x="512.5" y="155">UMBILICAL1</text>
<text x="309.7" y="160.3">Overcurrent1</text>
<text x="32.2" y="163.8">E32RX</text>
<text x="383.2" y="167.3">Overcurrent2</text>
<text x="512.4" y="162.1">UMBILICAL2</text>
<text x="32.1" y="169.1">E32TX</text>
<text x="126.5" y="187.2" transform="rotate(-90 126.5 187.2)">SERVO3</text>
<text x="267.4" y="186.7">IGNITE</text>
<text x="149.4" y="192.4" transform="rotate(-90 149.4 192.4)">SERVO1</text>
<text x="172.4" y="192.5" transform="rotate(-90 172.4 192.5)">SERVO2</text>
<text x="457.2" y="207.9">BUZZER</text>
<text x="327" y="218.6">IGNITESWITCH</text>
<text x="61.5" y="227.3">WTRX</text>
<text x="61.6" y="223.8">WTTX</text>
<text x="332.7" y="239.7">Overcurrent1</text>
<text x="312.9" y="243.2">Overcurrent2</text>
<text x="134" y="259.1">picoSERVO1</text>
<text x="227.6" y="266.1">SERVO1</text>
<text x="410.3" y="264.3">picoIGNITE</text>
<text x="483.8" y="271.5">IGNITE</text>
<text x="52.2" y="282">BMPSCL</text>
<text x="274.5" y="285.5">picoSERVO3</text>
<text x="52.2" y="289.1">BMPSDA</text>
<text x="348.2" y="292.5">SERVO3</text>
<text x="154.5" y="308.5">picoSERVO2</text>
<text x="228.2" y="315.5">SERVO2</text>
</g>
<g font-size="3.9" fill="#800">
<text x="402.5" y="322.4">TITLE:</text>
<text x="531.1" y="327">REV:</text>
<text x="439.4" y="336.6">Company:</text>
<text x="530.8" y="337.2">Sheet: 1/1</text>
<text x="439.4" y="344.2">Date:</text>
<text x="488.5" y="344.3">Drawn By: rexkim1020</text>
</g>
<text font-size="3.5" fill="#a54b4b" x="230.2" y="105.8" transform="rotate(-90 230.2 105.8)">Raspberry Pi Pico</text>
<g font-size="3.2" fill="#800">
<text x="41.6" y="6.8">1</text>
<text x="110.8" y="6.8">2</text>
<text x="179.9" y="6.8">3</text>
<text x="249.1" y="6.8">4</text>
<text x="318.2" y="6.8">5</text>
<text x="387.3" y="6.8">6</text>
<text x="456.5" y="6.8">7</text>
<text x="4.1" y="41.9">A</text>
<text x="557.9" y="41.9">A</text>
<text x="4.1" y="111.1">B</text>
<text x="557.9" y="111.1">B</text>
<text x="4.1" y="180.2">C</text>
<text x="557.9" y="180.2">C</text>
<text x="4.1" y="249.3">D</text>
<text x="557.9" y="249.3">D</text>
<text x="41.6" y="349">1</text>
<text x="110.8" y="349">2</text>
<text x="179.9" y="349">3</text>
<text x="249.1" y="349">4</text>
<text x="318.2" y="349">5</text>
<text x="387.3" y="349">6</text>
<text x="456.5" y="349">7</text>
</g>
<g font-size="3.2" fill="#000080">
<text x="109.7" y="29.7">J3</text>
<text x="384.5" y="27.3">Micro SD Card Module</text>
<text x="384.5" y="24.2">U2</text>
<text x="493.5" y="29.2">85</text>
<text x="493.5" y="26">R1</text>
<text x="507.4" y="27.9">LED2</text>
<text x="109.7" y="32.7">ignitionswitch</text>
<text x="427.5" y="34.9">100nF</text>
<text x="428.3" y="38.5">C2</text>
<text x="493.5" y="40.1">R2</text>
<text x="37.7" y="46.6">SWITCH1</text>
<text x="37.7" y="43.4">J2</text>
<text x="78.3" y="45.2">J1</text>
<text x="226.6" y="45.1">RASPBERRY-PI-PICO-DIP20 COPY</text>
<text x="226.6" y="42">1</text>
<text x="493.5" y="43.3">150</text>
<text x="504.5" y="42.6">LED1</text>
<text x="78.3" y="48.4">SWITCH3</text>
<text x="495.3" y="59.2">150</text>
<text x="495.3" y="56">R7</text>
<text x="507.4" y="57.9">LED3</text>
<text x="275.2" y="64.6">100nF</text>
<text x="275.2" y="61.4">C4</text>
<text x="290.7" y="63">R19</text>
<text x="290.7" y="66.3">271</text>
<text x="111.3" y="77.1">J4</text>
<text x="290.7" y="76.8">271</text>
<text x="290.7" y="73.6">R16</text>
<text x="111.3" y="80.4">HDR-M-2.54_1x3</text>
<text x="290.7" y="89.2">271</text>
<text x="290.7" y="86">R17</text>
<text x="510.8" y="89.4">U6</text>
<text x="20.5" y="93.2">JSTVH GRC ROBOCON</text>
<text x="510.8" y="92.6">HT3.96MM-2</text>
<text x="29.7" y="96.7">P2</text>
<text x="366.5" y="101.5">1k</text>
<text x="366.5" y="98.3">R15</text>
<text x="290.7" y="106.8">271</text>
<text x="290.7" y="103.6">R18</text>
<text x="17" y="117.9">JSTVH GRC ROBOCON</text>
<text x="510.8" y="117.6">U7</text>
<text x="26.2" y="121.4">P1</text>
<text x="510.8" y="120.8">HT3.96MM-2</text>
<text x="344.5" y="143.9">HR702-NH-DC5V</text>
<text x="344.5" y="140.6">U12</text>
<text x="55.2" y="147.7">RF1</text>
<text x="55.2" y="150.7">E32-433T20D</text>
<text x="160.5" y="165.4">C7</text>
<text x="160.5" y="168.6">1000uF</text>
<text x="306.6" y="172">D2</text>
<text x="281.9" y="179.4">R5</text>
<text x="302.9" y="174.3">1N4007</text>
<text x="40.6" y="184.6">100nF</text>
<text x="40.6" y="181.3">C6</text>
<text x="281.9" y="182.7">100</text>
<text x="319.3" y="190.2">Q2</text>
<text x="512.3" y="191.3">BUZZER1</text>
<text x="297" y="197.2">R6</text>
<text x="319.3" y="193.4">AO3400_C122850</text>
<text x="512.3" y="194.5">TMB12A05 BUZER</text>
<text x="297" y="200.4">10K</text>
<text x="37.1" y="209.4">U11</text>
<text x="37.1" y="212.7">WT61 Accelerometer</text>
<text x="126.2" y="215.3">P5</text>
<text x="150.9" y="215.3">P3</text>
<text x="172.1" y="215.3">P4</text>
<text x="484.7" y="214.4">1k</text>
<text x="484.7" y="211.2">R11</text>
<text x="504.1" y="214.5">2N3904CTA</text>
<text x="504.1" y="211.3">Q1</text>
<text x="126.2" y="218.4">HT3.96MM-3</text>
<text x="150.9" y="218.4">HT3.96MM-3</text>
<text x="172.1" y="218.4">HT3.96MM-3</text>
<text x="82.9" y="225.4">C1</text>
<text x="82.9" y="228.7">100nF</text>
<text x="345.3" y="234.3">OVERCURRENT</text>
<text x="183.1" y="246">6N137-SMD8</text>
<text x="183.1" y="242.8">U8</text>
<text x="235.1" y="251.8">R12</text>
<text x="438.9" y="251.3">6N137-SMD8</text>
<text x="438.9" y="248.1">U1</text>
<text x="235.1" y="255">1k</text>
<text x="490.9" y="257.1">R14</text>
<text x="73.4" y="262.4">S2</text>
<text x="490.9" y="260.3">1k</text>
<text x="73.4" y="265.6">BMP581</text>
<text x="303.1" y="269.3">U10</text>
<text x="49.4" y="274.5">100nF</text>
<text x="49.4" y="271.3">C5</text>
<text x="303.1" y="272.5">6N137-SMD8</text>
<text x="355" y="281.4">1k</text>
<text x="355" y="278.3">R9</text>
<text x="183.1" y="292.2">U9</text>
<text x="183.1" y="295.4">6N137-SMD8</text>
<text x="235.1" y="304.4">1k</text>
<text x="235.1" y="301.2">R8</text>
</g>
<g font-size="3.2" fill="#00f">
<text x="394.4" y="33.1">+5V</text>
<text x="396.9" y="31.7">1</text>
<text x="394.4" y="40.1">GND</text>
<text x="396.9" y="38.7">2</text>
<text x="394.4" y="47.2">MOSI</text>
<text x="396.9" y="45.8">3</text>
<text x="396.9" y="52.8">4</text>
<text x="394.4" y="54.3">SS</text>
<text x="396.9" y="59.9">5</text>
<text x="394.4" y="61.3">CLK</text>
<text x="366.9" y="69.1" transform="rotate(-90 366.9 69.1)">MicroSD Card Module</text>
<text x="394.4" y="68.4">MISO</text>
<text x="396.9" y="67">6</text>
<text x="511.4" y="96.9">1</text>
<text x="511.4" y="100.5">2</text>
<text x="512.8" y="98.7">1</text>
<text x="512.8" y="102.2">2</text>
<text x="511.4" y="125.2">1</text>
<text x="511.4" y="128.7">2</text>
<text x="512.8" y="126.9">1</text>
<text x="512.8" y="130.5">2</text>
<text x="49.2" y="155.2">1</text>
<text x="67.2" y="155.2">10</text>
<text x="328.1" y="151.6">1</text>
<text x="330.6" y="153">INPUT</text>
<text x="364.4" y="153">NC</text>
<text x="366.9" y="151.6">5</text>
<text x="49.2" y="158.7">2</text>
<text x="50.7" y="156.9">M0</text>
<text x="50.7" y="160.4">M1</text>
<text x="65.7" y="160.4">NC</text>
<text x="65.7" y="156.9">NC</text>
<text x="67.2" y="158.7">9</text>
<text x="328.1" y="158.7">2</text>
<text x="330.6" y="160.1">COM</text>
<text x="49.2" y="162.2">3</text>
<text x="49.2" y="165.7">4</text>
<text x="50.7" y="164">RXD</text>
<text x="50.7" y="167.5">TXD</text>
<text x="65.7" y="164">NC</text>
<text x="67.2" y="162.2">8</text>
<text x="328.1" y="165.7">3</text>
<text x="330.6" y="167.1">INPUT</text>
<text x="364.4" y="167.1">NO</text>
<text x="366.9" y="165.7">4</text>
<text x="49.2" y="169.3">5</text>
<text x="50.7" y="171">AUX</text>
<text x="128.4" y="203" transform="rotate(-90 128.4 203)">3</text>
<text x="131.9" y="203" transform="rotate(-90 131.9 203)">2</text>
<text x="135.5" y="203" transform="rotate(-90 135.5 203)">1</text>
<text x="153.1" y="203" transform="rotate(-90 153.1 203)">3</text>
<text x="156.6" y="203" transform="rotate(-90 156.6 203)">2</text>
<text x="160.2" y="203" transform="rotate(-90 160.2 203)">1</text>
<text x="174.3" y="203" transform="rotate(-90 174.3 203)">3</text>
<text x="177.8" y="203" transform="rotate(-90 177.8 203)">2</text>
<text x="181.3" y="203" transform="rotate(-90 181.3 203)">1</text>
<text x="516.1" y="198.9">+</text>
<text x="130.2" y="204.4" transform="rotate(-90 130.2 204.4)">3</text>
<text x="133.7" y="204.4" transform="rotate(-90 133.7 204.4)">2</text>
<text x="137.2" y="204.4" transform="rotate(-90 137.2 204.4)">1</text>
<text x="154.9" y="204.4" transform="rotate(-90 154.9 204.4)">3</text>
<text x="158.4" y="204.4" transform="rotate(-90 158.4 204.4)">2</text>
<text x="161.9" y="204.4" transform="rotate(-90 161.9 204.4)">1</text>
<text x="176" y="204.4" transform="rotate(-90 176 204.4)">3</text>
<text x="179.6" y="204.4" transform="rotate(-90 179.6 204.4)">2</text>
<text x="183.1" y="204.4" transform="rotate(-90 183.1 204.4)">1</text>
<text x="519.6" y="204.2">-</text>
<text x="167.6" y="250.4">1</text>
<text x="170" y="251.8">NC</text>
<text x="200.4" y="251.8">VCC</text>
<text x="202.8" y="250.4">8</text>
<text x="167.6" y="257.5">2</text>
<text x="202.8" y="257.5">7</text>
<text x="423.3" y="255.7">1</text>
<text x="425.8" y="257.1">NC</text>
<text x="456.1" y="257.1">VCC</text>
<text x="458.6" y="255.7">8</text>
<text x="423.3" y="262.7">2</text>
<text x="458.6" y="262.7">7</text>
<text x="167.6" y="264.5">3</text>
<text x="202.8" y="264.5">6</text>
<text x="423.3" y="269.8">3</text>
<text x="458.6" y="269.8">6</text>
<text x="167.6" y="271.6">4</text>
<text x="170" y="273">NC</text>
<text x="200.4" y="273">GND</text>
<text x="202.8" y="271.6">5</text>
<text x="287.5" y="276.9">1</text>
<text x="290" y="278.3">NC</text>
<text x="320.3" y="278.3">VCC</text>
<text x="322.8" y="276.9">8</text>
<text x="423.3" y="276.9">4</text>
<text x="425.8" y="278.3">NC</text>
<text x="456.1" y="278.3">GND</text>
<text x="458.6" y="276.9">5</text>
<text x="287.5" y="283.9">2</text>
<text x="322.8" y="283.9">7</text>
<text x="287.5" y="291">3</text>
<text x="322.8" y="291">6</text>
<text x="167.6" y="299.8">1</text>
<text x="202.8" y="299.8">8</text>
<text x="287.5" y="298">4</text>
<text x="290" y="299.4">NC</text>
<text x="320.3" y="299.4">GND</text>
<text x="322.8" y="298">5</text>
<text x="170" y="301.2">NC</text>
<text x="200.4" y="301.2">VCC</text>
<text x="167.6" y="306.8">2</text>
<text x="202.8" y="306.8">7</text>
<text x="167.6" y="313.9">3</text>
<text x="202.8" y="313.9">6</text>
<text x="167.6" y="321">4</text>
<text x="170" y="322.4">NC</text>
<text x="200.4" y="322.4">GND</text>
<text x="202.8" y="321">5</text>
</g>
<g font-size="3.2">
<text x="111.1" y="38.4">3</text>
<text x="111.1" y="41.9">2</text>
<text x="27.5" y="42.6" transform="rotate(-90 27.5 42.6)">3</text>
<text x="31" y="42.6" transform="rotate(-90 31 42.6)">2</text>
<text x="34.6" y="42.6" transform="rotate(-90 34.6 42.6)">1</text>
<text x="68.1" y="44.4" transform="rotate(-90 68.1 44.4)">3</text>
<text x="71.6" y="44.4" transform="rotate(-90 71.6 44.4)">2</text>
<text x="75.1" y="44.4" transform="rotate(-90 75.1 44.4)">1</text>
<text x="111.1" y="45.4">1</text>
<text x="112.9" y="86">3</text>
<text x="112.9" y="89.5">2</text>
<text x="112.9" y="93.1">1</text>
<text x="30" y="105.8">1</text>
<text x="30" y="102.2">2</text>
<text x="30" y="130.5">1</text>
<text x="30" y="126.9">2</text>
<text x="49.2" y="176.3">7</text>
<text x="50.7" y="178.1">GND</text>
<text x="351" y="239.8">1</text>
<text x="351" y="243.3">2</text>
<text x="75.4" y="271.6">1</text>
<text x="75.4" y="275.1">2</text>
<text x="75.4" y="278.6">3</text>
<text x="75.4" y="282.2">4</text>
<text x="75.4" y="285.7">5</text>
<text x="75.4" y="289.2">6</text>
<text x="75.4" y="292.7">7</text>
<text x="75.4" y="296.3">8</text>
</g>
<g font-size="3.2" fill="#f00">
<text x="49.2" y="172.8">6</text>
<text x="50.7" y="174.6">VCC</text>
</g>
<g font-size="3.2" fill="#6272a4">
<text x="45.2" y="220.1">GND</text>
<text x="47.6" y="218.7">1</text>
<text x="45.2" y="227.1">RX</text>
<text x="45.2" y="223.6">TX</text>
<text x="47.6" y="225.7">3</text>
<text x="47.6" y="222.2">2</text>
<text x="45.2" y="230.6">VCC</text>
<text x="47.6" y="229.2">4</text>
</g>
<text font-size="2.5" fill="#00f" x="341.6" y="160.1">HR702NH-DC05V</text>
<g font-size="2.1" fill="#a54b4b">
<text x="209" y="49">1</text>
<text x="209" y="52.5">2</text>
<text x="216.7" y="50.7">GP0</text>
<text x="238.2" y="50.7">VBUS</text>
<text x="245.8" y="49">40</text>
<text x="245.8" y="52.5">39</text>
<text x="209" y="56">3</text>
<text x="209" y="59.6">4</text>
<text x="216.7" y="54.2">GP1</text>
<text x="216.7" y="57.8">GND</text>
<text x="238.2" y="54.2">VSYS</text>
<text x="238.2" y="57.8">GND4</text>
<text x="245.8" y="56">38</text>
<text x="245.8" y="59.6">37</text>
<text x="209" y="63.1">5</text>
<text x="216.7" y="61.3">GP2</text>
<text x="216.7" y="64.8">GP3</text>
<text x="238.2" y="61.3">3V3_EN</text>
<text x="238.2" y="64.8">3V3(OUT)</text>
<text x="245.8" y="63.1">36</text>
<text x="209" y="66.6">6</text>
<text x="209" y="70.1">7</text>
<text x="216.7" y="68.4">GP4</text>
<text x="216.7" y="71.9">GP5</text>
<text x="238.2" y="68.4">ADC_VREF</text>
<text x="238.2" y="71.9">GP28</text>
<text x="245.8" y="66.6">35</text>
<text x="245.8" y="70.1">34</text>
<text x="209" y="77.2">9</text>
<text x="209" y="73.7">8</text>
<text x="216.7" y="75.4">GND1</text>
<text x="238.2" y="75.4">GND5</text>
<text x="245.8" y="73.7">33</text>
<text x="245.8" y="77.2">32</text>
<text x="209" y="80.7">10</text>
<text x="216.7" y="78.9">GP6</text>
<text x="216.7" y="82.5">GP7</text>
<text x="238.2" y="78.9">GP27</text>
<text x="238.2" y="82.5">GP26</text>
<text x="245.8" y="80.7">31</text>
<text x="209" y="84.3">11</text>
<text x="209" y="87.8">12</text>
<text x="216.7" y="86">GP8</text>
<text x="216.7" y="89.5">GP9</text>
<text x="238.2" y="86">RUN</text>
<text x="238.2" y="89.5">GP22</text>
<text x="245.8" y="84.3">30</text>
<text x="245.8" y="87.8">29</text>
<text x="209" y="91.3">13</text>
<text x="209" y="94.8">14</text>
<text x="216.7" y="93">GND2</text>
<text x="238.2" y="93">GND6</text>
<text x="245.8" y="91.3">28</text>
<text x="245.8" y="94.8">27</text>
<text x="209" y="98.4">15</text>
<text x="209" y="101.9">16</text>
<text x="216.7" y="96.6">GP10</text>
<text x="216.7" y="100.1">GP11</text>
<text x="238.2" y="96.6">GP21</text>
<text x="238.2" y="100.1">GP20</text>
<text x="245.8" y="98.4">26</text>
<text x="245.8" y="101.9">25</text>
<text x="209" y="105.4">17</text>
<text x="216.7" y="103.6">GP12</text>
<text x="216.7" y="107.2">GP13</text>
<text x="238.2" y="103.6">GP19</text>
<text x="238.2" y="107.2">GP18</text>
<text x="245.8" y="105.4">24</text>
<text x="209" y="108.9">18</text>
<text x="209" y="112.5">19</text>
<text x="216.7" y="110.7">GND3</text>
<text x="238.2" y="110.7">GND7</text>
<text x="245.8" y="108.9">23</text>
<text x="245.8" y="112.5">22</text>
<text x="209" y="116">20</text>
<text x="216.7" y="114.2">GP14</text>
<text x="216.7" y="117.7">GP15</text>
<text x="238.2" y="114.2">GP17</text>
<text x="238.2" y="117.7">GP16</text>
<text x="245.8" y="116">21</text>
</g>
<g font-size="1.4" fill="#238d23">
<text x="315" y="185.8">D</text>
<text x="310.8" y="189">G</text>
<text x="315" y="193.3">S</text>
</g>
</svg>
